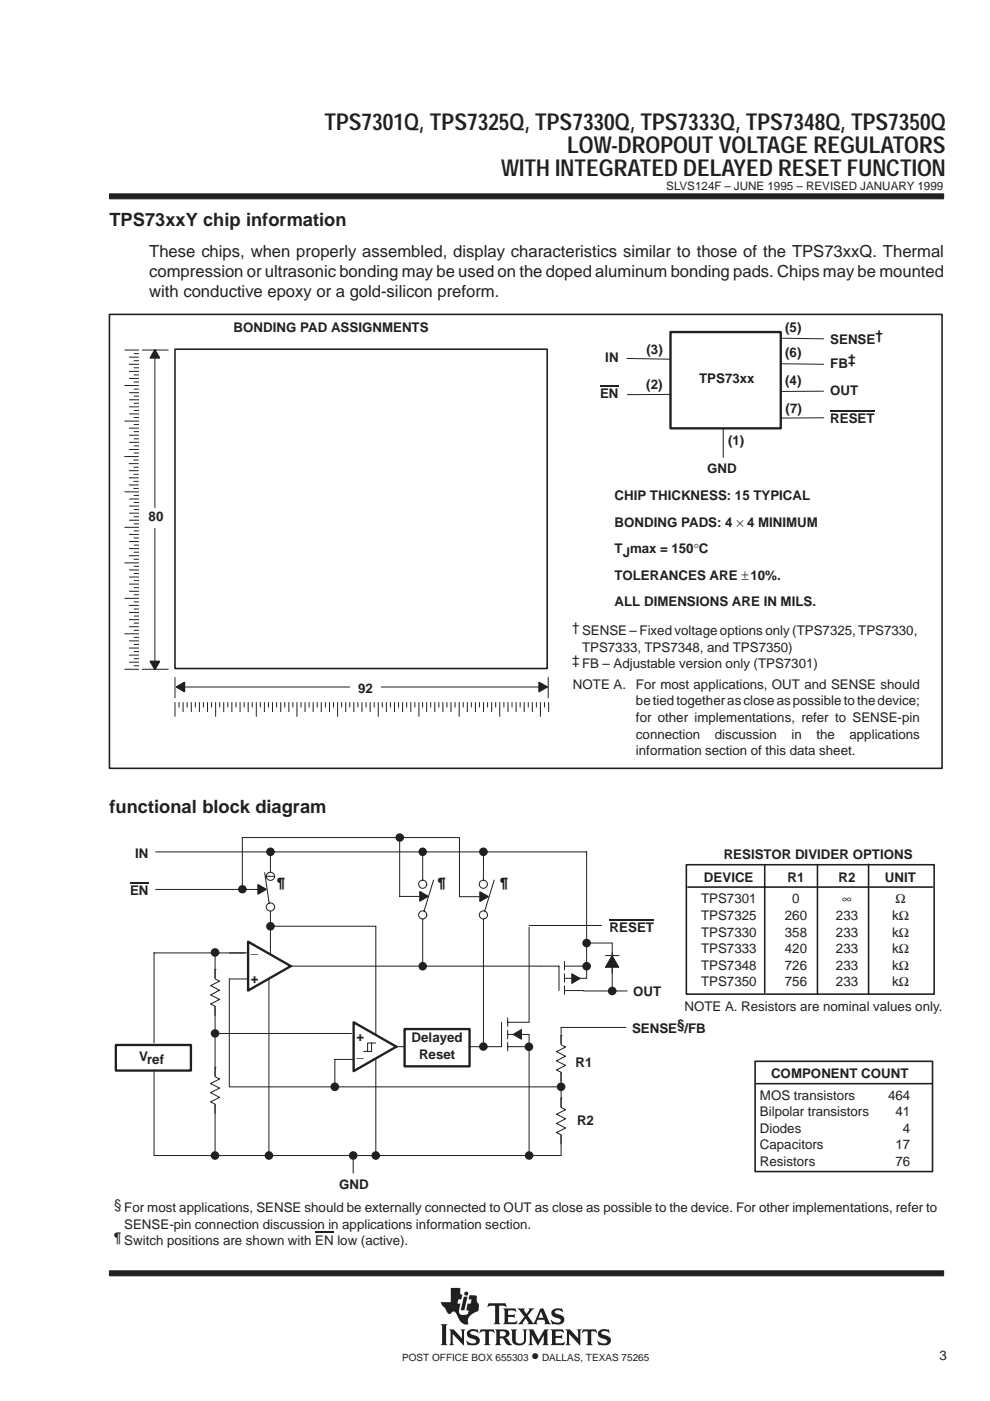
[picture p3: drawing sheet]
<svg xmlns="http://www.w3.org/2000/svg" width="210mm" height="297mm" viewBox="0 0 210 297" stroke-linecap="round" stroke-linejoin="round" font-family="sans-serif">
<g fill="#231f20" stroke="#231f20" stroke-width=".21">
<path d="M23.2 41.1h176.9v1.1h-176.9z" fill-rule="evenodd"/>
<path d="M23.2 269.4h176.9v1.1h-176.9z" fill-rule="evenodd"/>
</g>
<g fill="#231f20">
<path d="M98.3 274.9h.8l-.6 2.9h-.8z"/>
<path d="M104.9 281.9h1.9a.88 .88 0 0 1 1.1 .5 .88 .88 0 0 1-.5 1.1l-.3 .1 .5 .3 .9 1.3a1.2 1.2 0 0 1-1.6-1l-.3-.4h-.6v1l.3 .4h-1.4l.3-.5v-2.3z" fill-rule="evenodd"/>
<path d="M109.7 277.4h1.6l-.2 .4 .5 .8 .6-.9-.1-.3h1.2l-.4 .3-1 1.3 1.2 1.6 1.5-3.2h.6l1.2 2.9 .4 .5h-1.4l.2-.3-.2-.7h-1.4l-.2 .7 .2 .3h-2.2l.2-.4-.5-.8-.7 .9 .2 .3h-1.3l.6-.5 .9-1.1z" fill-rule="evenodd"/>
<path d="M127 282.2a1.74 1.74 0 0 1 1.6-.3h.3l.1-.1 .2 .8a1.2 1.2 0 0 0-1.7-.1 1.47 1.47 0 0 0 1.3 .7 1.03 1.03 0 0 1 .7 1.2 1.03 1.03 0 0 1-1.2 .8l-1.1-.1-.2 .1-.4-.9 .9 .5h.9a.45 .45 0 0 0 .4-.5 .45 .45 0 0 0-.6-.4h-.2a1.06 1.06 0 0 1-1-.5 1.06 1.06 0 0 1 0-1.2z" fill-rule="evenodd"/>
<path d="M123.6 281.9h2.8l.2 .7-.6-.3h-.5l-.1 .1v2.4l.3 .4h-1.4l.3-.4v-2.4l-.1-.1h-.5l-.7 .3z" fill-rule="evenodd"/>
<path d="M116.7 281.9h2.6l.2 .7-.6-.3h-1.1v.9h1.1l.3-.2v.9l-.4-.2h-1v1l1.3 .1 .7-.3-.3 .7h-2.8l.3-.4v-2.5z" fill-rule="evenodd"/>
<path d="M119.9 281.9h1l1.7 1.9v-1.5l-.3-.4h1l-.3 .3v3l-2.3-2.4v2l.3 .4h-1.1l.3-.4v-2.6z" fill-rule="evenodd"/>
<path d="M112 281.9h1.1l1.1 2.2 1.2-2.2h1l-.3 .3v2.6l.3 .4h-1.4l.3-.4v-1.7l-1.3 2.2-1.3-2.3v1.8l.4 .4h-1.1l.3-.5v-2.3z" fill-rule="evenodd"/>
<path d="M99.2 282.2a1.71 1.71 0 0 1 1.7-.3h.2l.1-.1 .3 .8-.6-.3-.8-.1a.41 .41 0 0 0-.4 .5 .41 .41 0 0 0 .5 .3 1.27 1.27 0 0 1 1.5 1.6 1.48 1.48 0 0 1-1.8 .6l-.5-.1-.2 .1-.4-.9 1.3 .5h.6l.3-.3a.72 .72 0 0 0-.9-.7 .99 .99 0 0 1-1-.5 .99 .99 0 0 1 .1-1.1z" fill-rule="evenodd"/>
<path d="M101.9 281.9h2.8l.2 .7-.7-.3h-.4l-.1 .1v2.4l.3 .4h-1.4l.3-.4v-2.4l-.1-.1h-.5l-.7 .3z" fill-rule="evenodd"/>
<path d="M108.3 281.9h1.3l-.3 .4v1.9a.65 .65 0 0 0 .7 .6h.6l.4-.4 .1-2-.3-.5h1l-.3 .4v1.8a1.54 1.54 0 0 1-2.4 .9l-.5-.7v-2.1z" fill-rule="evenodd"/>
<path d="M95.2 281.9h1l1.7 1.9v-1.5l-.3-.4h1.1l-.3 .3v3l-2.4-2.4v2l.3 .4h-1.1l.3-.5v-2.3z" fill-rule="evenodd"/>
<path d="M93.4 280.8h1.5l-.3 .4v3.6l.3 .4h-1.5l.3-.4v-3.6z" fill-rule="evenodd"/>
<path d="M103.6 276.3h3.6l.2 .8-.4-.2h-1.2v3.5l.3 .4h-1.4l.3-.6v-3.2l-.1-.2h-.8l-.7 .3z" fill-rule="evenodd"/>
<path d="M106.7 277.4h2.6l.1 .8-.5-.4-1.2 .1v.9h1.1l.3-.2v.9l-.4-.3h-1v1l.2 .2 1.2-.1 .5-.3-.1 .8h-2.8l.3-.6v-2.3z" fill-rule="evenodd"/>
<path d="M117.1 277.8a2.08 2.08 0 0 1 1.9-.3l.2-.1 .1 .8a1.22 1.22 0 0 0-1.7-.1 .98 .98 0 0 0 1.1 .7 1.04 1.04 0 0 1 .9 1.1 1.04 1.04 0 0 1-1.1 .9l-1.2-.1-.2 .1-.3-1 .8 .5 .8 .1a.46 .46 0 0 0 .5-.5 .46 .46 0 0 0-.5-.4h-.2a1.11 1.11 0 0 1-1.2-1.6z" fill-rule="evenodd"/>
<path d="M95.6 273.1h2v1.3l.4 .1-.2 1h-.6l-.2 .9h.6l-.3 1.3 .1 .7a.9 .9 0 0 0 1.2 .4l.6-.2 .2-.8h-.5l.2-1.4h.7l.2-.9h-.7l.3-.9h.8a.46 .46 0 0 1 .5 .1 .46 .46 0 0 1 .2 .4v.9l.4 .4v.7a.81 .81 0 0 1-.6 1.1 2.73 2.73 0 0 0-1.7 1.6l.1 .9-.1 .1a1.81 1.81 0 0 1-2.1-1.5l-.3-.6a.7 .7 0 0 0-.6-.6 .7 .7 0 0 0-.7 .5 1.35 1.35 0 0 1-1.1-1.2l-.7-.7-.2-.6h2.1z" fill-rule="evenodd"/>
<circle cx="98.9" cy="274.3" r=".43"/>
</g>
<g fill="#fff">
<path d="M114.7 278.1l.5 1.3h-1z"/>
<path d="M106 282.3l.6-.1a.56 .56 0 0 1 .6 .6 .56 .56 0 0 1-.6 .5h-.6z" fill-rule="evenodd"/>
</g>
<path d="M142.2 70.4h23.3v20.4h-23.3z" fill="none" stroke="#231f20" stroke-width=".5"/>
<g fill="none" stroke="#231f20" stroke-width=".21">
<path d="M30.1 74.2h5.6M32.8 74.2h.1M32.8 74.2v67.7M132.9 76l9.2 .2M165.5 77.1l9.1 .1M142.2 83.6l-9.2 .1M153.3 90.8v6.2M174.6 82.9l-9.1 .1M174.7 88.6h-9.2M30.1 141.9h5.6M32.8 141.9h.1M37.1 143.6v4.4"/>
<path d="M37.1 148.9v3M37.4 145.7h.1M37.4 145.7h78.6M38 148.9v1M38.8 148.9v2M39.7 148.9v1M40.6 148.9v2M41.4 148.9v1M42.3 148.9v2M43.1 148.9v1M44 148.9v2M44.9 148.9v1"/>
<path d="M45.7 148.9v3M46.6 148.9v1M47.4 148.9v2M48.3 148.9v1M49.2 148.9v2M50 148.9v1M50.9 148.9v2M51.8 148.9v1M52.6 148.9v2M53.5 148.9v1M54.3 148.9v3M55.2 148.9v1"/>
<path d="M56.1 148.9v2M56.9 148.9v1M57.8 148.9v2M58.6 148.9v1M59.5 148.9v2M60.4 148.9v1M61.2 148.9v2M62.1 148.9v1M63 148.9v3M63.8 148.9v1M64.7 148.9v2M65.5 148.9v1"/>
<path d="M66.4 148.9v2M67.3 148.9v1M68.1 148.9v2M69 148.9v1M69.9 148.9v2M70.7 148.9v1M71.6 148.9v3M72.4 148.9v1M73.3 148.9v2M74.2 148.9v1M75 148.9v2M75.9 148.9v1"/>
<path d="M76.7 148.9v2M77.6 148.9v1M78.5 148.9v2M79.3 148.9v1M80.2 148.9v3M81.1 148.9v1M81.9 148.9v2M82.8 148.9v1M83.6 148.9v2M84.5 148.9v1M85.4 148.9v2M86.2 148.9v1"/>
<path d="M87.1 148.9v2M88 148.9v1M88.8 148.9v3M89.6 148.9v1M90.5 148.9v2M91.3 148.9v1M92.2 148.9v2M93 148.9v1M93.9 148.9v2M94.8 148.9v1M95.6 148.9v2M96.5 148.9v1"/>
<path d="M97.4 148.9v3M98.2 148.9v1M99.1 148.9v2M99.9 148.9v1M100.8 148.9v2M101.7 148.9v1M102.5 148.9v2M103.4 148.9v1M104.2 148.9v2M105.1 148.9v1M106 148.9v3M106.8 148.9v1"/>
<path d="M107.7 148.9v2M108.6 148.9v1M109.4 148.9v2M110.3 148.9v1M111.1 148.9v2M112 148.9v1M112.9 148.9v2M113.7 148.9v1M114.6 148.9v3M115.4 148.9v1M116 145.7h.1M116.2 143.6v4.4"/>
<path d="M116.3 148.9v2"/>
</g>
<path d="M127.2 81.7h3.9M176 87h9.4" fill="none" stroke="#231f20" stroke-width=".36"/>
<g fill="#231f20" stroke="#231f20" stroke-width=".34">
<path d="M37.4 145.7l1.7-1v1.9z" fill-rule="evenodd"/>
<path d="M114.3 144.7l1.7 1-1.7 .9z" fill-rule="evenodd"/>
<path d="M32.8 74.2l1 1.7h-1.9z" fill-rule="evenodd"/>
<path d="M31.9 140.2h1.9l-1 1.7z" fill-rule="evenodd"/>
</g>
<g fill="#fff">
<path d="M29.8 107.7h6.5v4.1h-6.5z" fill-rule="evenodd"/>
<path d="M74.2 144h6.6v4.1h-6.6z" fill-rule="evenodd"/>
</g>
<g fill="none" stroke="#231f20" stroke-width=".21">
<path d="M26.5 74.2h2.9M27.4 75.7h2M27.4 77.2h2M27.4 78.7h2M28.4 75h1M28.4 76.5h1M28.4 78h1M28.4 79.5h1M165.5 71.7l9.1 .1M26.4 96.8h2.9M26.5 81.7h2.9M26.5 89.3h2.9"/>
<path d="M27.4 98.3h1.9M27.4 99.8h1.9M27.4 80.2h2M27.4 83.3h2M27.4 84.8h2M27.4 86.3h2M27.4 87.8h2M27.4 90.8h2M27.4 92.3h2M27.4 93.8h2M27.4 95.3h2M28.4 97.5h.9"/>
<path d="M28.4 99.1h.9M28.4 81h1M28.4 82.5h1M28.4 84h1M28.4 85.5h1M28.4 87h1M28.4 88.5h1M28.4 90h1M28.4 91.5h1M28.4 93h1M28.4 94.5h1M28.4 96h1"/>
<path d="M26.5 104.3h2.9M26.5 111.8h2.9M26.5 119.3h2.9M27.4 101.3h1.9M27.4 102.8h1.9M27.4 105.8h2M27.4 107.3h2M27.4 108.8h2M27.4 110.3h2M27.4 113.3h2M27.4 114.8h2M27.4 116.3h2"/>
<path d="M27.4 117.8h2M28.4 100.6h.9M28.4 102.1h.9M28.4 103.6h.9M28.4 105h1M28.4 106.5h1M28.4 108h1M28.4 109.6h1M28.4 111.1h1M28.4 112.6h1M28.4 114.1h1M28.4 115.6h1"/>
<path d="M28.4 117.1h1M28.4 118.6h1M26.5 126.9h2.9M26.5 134.4h2.9M27.4 120.8h2M27.4 122.3h2M27.4 123.8h2M27.4 125.4h2M27.4 128.4h2M27.4 129.9h2M27.4 131.4h2M27.4 132.9h2"/>
<path d="M27.4 135.9h2M27.4 137.4h2M27.4 138.9h2M28.4 120.1h1M28.4 121.6h1M28.4 123.1h1M28.4 124.6h1M28.4 126.1h1M28.4 127.6h1M28.4 129.1h1M28.4 130.6h1M28.4 132.1h1"/>
<path d="M28.4 133.6h1M28.4 135.1h1M28.4 136.6h1M28.4 138.1h1M28.4 139.7h1M26.5 141.9h2.9M27.4 140.4h2M28.4 141.2h1M45.6 201.9v43.8M32.7 227.2v17.8"/>
</g>
<path d="M23.2 66.7h176.5v96.2h-176.5zM37.1 74h78.9v67.7h-78.9z" fill="none" stroke="#231f20" stroke-width=".34"/>
<path d="M88.6 76.5h9.5v4.8h-9.5zM91.6 134.4h9.5v4.9h-9.5z" fill="none" stroke="#fff" stroke-width=".34"/>
<path d="M52.6 199.7l9.1 5.1-9.1 5.2zM24.6 221.6h15.9v5.4h-15.9z" fill="none" stroke="#231f20" stroke-width=".5"/>
<circle cx="61.7" cy="204.8" r=".17" fill="#231f20"/>
<path d="M48.6 207.6h3.9M48.6 202h3.9" fill="none" stroke="#231f20" stroke-width=".21"/>
<circle cx="74.9" cy="245" r=".74" fill="#231f20" stroke="#231f20" stroke-width=".34"/>
<circle cx="74.9" cy="245" r=".17" fill="#231f20"/>
<g fill="none" stroke="#231f20" stroke-width=".21">
<path d="M56.1 185l1 6.5M56.5 185.8h1.7a.88 .88 0 0 1-1.2 .8 .88 .88 0 0 1-.3-1.4 .88 .88 0 0 1 1.5 .3v.3M48.6 207.6v22.8h69.6M51.9 202h-19.2v19.1M61.7 204.8h53M119 217.8v27.2h-86.3M123.7 210.1h9.3"/>
<circle cx="57.3" cy="192.3" r=".87"/>
</g>
<path d="M55.3 188.6a.06 .06 0 0 1 .1 0 .06 .06 0 0 1-.1 0zM54.7 187.6v1.9l1.7-.9z" fill-rule="evenodd" fill="#231f20" stroke="#231f20" stroke-width=".34"/>
<path d="M118 234.8h2v5.8h-2z" fill-rule="evenodd" fill="#fff"/>
<path d="M119 232.8h.1M119 232.8v2l.9 .5-1.9 .9 1.9 1-1.9 1 1.9 1-1.9 .9 1 .5v2" fill="none" stroke="#231f20" stroke-width=".21"/>
<path d="M118 221.5h2v5.8h-2z" fill-rule="evenodd" fill="#fff"/>
<path d="M119 219.5h.1M119 219.6v1.9l.9 .5-1.9 1 1.9 .9-1.9 1 1.9 1-1.9 1 1 .4v2M119 217.8h13.7" fill="none" stroke="#231f20" stroke-width=".21"/>
<circle cx="119" cy="230.4" r=".74" fill="#231f20" stroke="#231f20" stroke-width=".34"/>
<circle cx="119" cy="230.4" r=".17" fill="#231f20"/>
<path d="M33 180.6h91.4v26.8M33 188.6h22.8M57.3 193.2v9M57 207.4v38.3M74.9 245v3.7" fill="none" stroke="#231f20" stroke-width=".21"/>
<circle cx="57" cy="245" r=".74" fill="#231f20" stroke="#231f20" stroke-width=".34"/>
<circle cx="57" cy="245" r=".17" fill="#231f20"/>
<circle cx="57.3" cy="180.6" r=".74" fill="#231f20" stroke="#231f20" stroke-width=".34"/>
<circle cx="57.3" cy="180.6" r=".17" fill="#231f20"/>
<path d="M57.3 180.6v4.3" fill="none" stroke="#231f20" stroke-width=".21"/>
<path d="M27.6 187.2h3.9" fill="none" stroke="#231f20" stroke-width=".36"/>
<circle cx="124.4" cy="204.9" r=".74" fill="#231f20" stroke="#231f20" stroke-width=".34"/>
<circle cx="124.4" cy="204.8" r=".17" fill="#231f20"/>
<path d="M112.2 196.6v20.1M112.2 196.2h15.4M112.2 219.3v25" fill="none" stroke="#231f20" stroke-width=".21"/>
<circle cx="112.1" cy="221.9" r=".74" fill="#231f20" stroke="#231f20" stroke-width=".34"/>
<path d="M112.2 221.9h.1" fill="none" stroke="#231f20" stroke-width=".34"/>
<path d="M129.3 195h9.4" fill="none" stroke="#231f20" stroke-width=".36"/>
<path d="M75 216.7l9 5.2-9 5.2z" fill="none" stroke="#231f20" stroke-width=".5"/>
<circle cx="84" cy="221.9" r=".17" fill="#231f20"/>
<g fill="none" stroke="#231f20" stroke-width=".21">
<path d="M58.1 196.4h21.6v23.1M89.6 180.6v6M89.6 194.9v9.9M91.9 186.6l-2 6.5M102.5 180.6v6M102.5 194.9v27M104.8 186.6l-2 6.5M45.8 219.1h28.7M74.9 224.6h-3.9v6.6M79.7 224.4v21.3M84 221.9h17.8"/>
<circle cx="89.6" cy="194" r=".86"/>
<circle cx="89.6" cy="187.5" r=".86"/>
<circle cx="102.5" cy="187.5" r=".86"/>
<circle cx="102.5" cy="194" r=".86"/>
</g>
<circle cx="102.5" cy="180.6" r=".74" fill="#231f20" stroke="#231f20" stroke-width=".34"/>
<circle cx="102.5" cy="180.6" r=".17" fill="#231f20"/>
<circle cx="89.6" cy="180.6" r=".73" fill="#231f20" stroke="#231f20" stroke-width=".34"/>
<circle cx="89.6" cy="180.6" r=".17" fill="#231f20"/>
<circle cx="89.6" cy="204.9" r=".73" fill="#231f20" stroke="#231f20" stroke-width=".34"/>
<circle cx="89.6" cy="204.8" r=".17" fill="#231f20"/>
<circle cx="57.3" cy="196.4" r=".74" fill="#231f20" stroke="#231f20" stroke-width=".34"/>
<circle cx="57.3" cy="196.4" r=".17" fill="#231f20"/>
<circle cx="102.5" cy="221.9" r=".73" fill="#231f20" stroke="#231f20" stroke-width=".34"/>
<circle cx="102.5" cy="221.9" r=".17" fill="#231f20"/>
<circle cx="79.7" cy="245" r=".74" fill="#231f20" stroke="#231f20" stroke-width=".34"/>
<circle cx="79.7" cy="245" r=".17" fill="#231f20"/>
<circle cx="71" cy="230.4" r=".74" fill="#231f20" stroke="#231f20" stroke-width=".34"/>
<circle cx="71" cy="230.4" r=".17" fill="#231f20"/>
<circle cx="112.2" cy="245" r=".74" fill="#231f20" stroke="#231f20" stroke-width=".34"/>
<circle cx="112.2" cy="245" r=".17" fill="#231f20"/>
<circle cx="45.6" cy="245" r=".74" fill="#231f20" stroke="#231f20" stroke-width=".34"/>
<circle cx="45.6" cy="245" r=".17" fill="#231f20"/>
<g fill="#231f20" stroke="#231f20" stroke-width=".34">
<path d="M89.6 190a.1 .1 0 0 1 .2 0 .1 .1 0 0 1-.2 0zM89 189.1v1.9l1.7-1z" fill-rule="evenodd"/>
<circle cx="84.8" cy="177.6" r=".73"/>
</g>
<path d="M84.7 177.6v12.5h4.8M97.4 177.6h-46v11" fill="none" stroke="#231f20" stroke-width=".21"/>
<circle cx="84.7" cy="177.6" r=".17" fill="#231f20"/>
<g fill="#231f20" stroke="#231f20" stroke-width=".34">
<path d="M102.4 190.1h.1zM101.8 189.1v2l1.7-1z" fill-rule="evenodd"/>
<circle cx="51.4" cy="188.5" r=".73"/>
<circle cx="124.4" cy="199.9" r=".74"/>
</g>
<path d="M145.5 183.3h52.6v27.5h-52.6zM145.9 188.1h51.8M162.1 183.6v26.8M173.3 183.3v27.5M184.2 183.3v27.5" fill="none" stroke="#231f20" stroke-width=".34"/>
<path d="M66.8 261.3h4" fill="none" stroke="#231f20" stroke-width=".36"/>
<path d="M97.4 177.6v12.5h4.8M124.2 199.9h5.6" fill="none" stroke="#231f20" stroke-width=".21"/>
<circle cx="124.4" cy="199.9" r=".17" fill="#231f20"/>
<path d="M129.8 199.9v9.9" fill="none" stroke="#231f20" stroke-width=".21"/>
<circle cx="129.8" cy="210.1" r=".74" fill="#231f20" stroke="#231f20" stroke-width=".34"/>
<circle cx="129.8" cy="210.1" r=".17" fill="#231f20"/>
<path d="M129.8 202.6l1.4 2.5h-2.8z" fill="#231f20" stroke="#231f20" stroke-width=".21"/>
<path d="M128.4 202.6h2.8M129.8 202v4.4" fill="none" stroke="#231f20" stroke-width=".21"/>
<circle cx="45.6" cy="219.1" r=".73" fill="#231f20" stroke="#231f20" stroke-width=".34"/>
<circle cx="45.6" cy="219.1" r=".17" fill="#231f20"/>
<circle cx="45.6" cy="201.9" r=".74" fill="#231f20" stroke="#231f20" stroke-width=".34"/>
<circle cx="45.6" cy="201.9" r=".17" fill="#231f20"/>
<path d="M44.7 207.5h1.9v5.8h-1.9z" fill-rule="evenodd" fill="#fff"/>
<path d="M45.6 205.5h.1M45.6 205.6v1.9l1 .5-2 1 2 .9-2 1 2 1-2 1 1 .4v2" fill="none" stroke="#231f20" stroke-width=".21"/>
<path d="M44.7 228.3h1.9v5.8h-1.9z" fill-rule="evenodd" fill="#fff"/>
<path d="M45.6 226.3h.1M45.6 226.3v2l1 .5-2 .9 2 1-2 1 2 1-2 .9 1 .5v2" fill="none" stroke="#231f20" stroke-width=".21"/>
<path d="M77.9 221.1h.9v1.8h-.9z" fill-rule="evenodd" fill="#fff"/>
<path d="M77.1 222.9h.8M77.9 221.1h.9v1.8h-.9zM78.8 221.1h.8" fill="none" stroke="#231f20" stroke-width=".21"/>
<path d="M85.8 218.2h13.8v7.9h-13.8z" fill-rule="evenodd" fill="#fff"/>
<path d="M85.8 218.2h13.8v7.9h-13.8z" fill="none" stroke="#231f20" stroke-width=".5"/>
<g fill="none" stroke="#231f20" stroke-width=".21">
<path d="M106.3 216.7v5.2h-3.8M107.6 216.7h4.6M107.6 219.3h4.5M107.6 215.8v1.8M107.6 218.4v1.8M114.7 204.8h3.8v5.2M119.7 203.8v1.9M119.7 206.4v1.8M119.7 209v1.8M119.8 207.4h4.6M119.8 204.8h3.9M119.8 210h3.9"/>
<path d="M107.6 221v1.8M107.6 221.9h4.6"/>
</g>
<g fill="#231f20" stroke="#231f20" stroke-width=".21">
<path d="M108.8 219.3l1.8-1v2z"/>
<path d="M121.2 206.5l1.8 1-1.8 1z"/>
</g>
<path d="M160.1 225h37.6v23.4h-37.6zM160.3 229.8h37.2" fill="none" stroke="#231f20" stroke-width=".34"/>
<g font-size="4.9" fill="#231f20">
<text x="68.8" y="27.5">TPS7301Q, TPS7325Q, TPS7330Q, TPS7333Q, TPS7348Q, TPS7350Q</text>
<text x="120.3" y="32.5">LOW-DROPOUT VOLTAGE REGULATORS</text>
<text x="106.3" y="37.4">WITH INTEGRATED DELAYED RESET FUNCTION</text>
</g>
<g font-size="3.9" fill="#231f20">
<text x="23.2" y="47.8">TPS73xxY chip information</text>
<text x="23.2" y="172.4">functional block diagram</text>
</g>
<g font-size="3.5" fill="#231f20">
<text x="31.6" y="54.5">These chips, when properly assembled, display characteristics similar to those of the TPS73xxQ. Thermal</text>
<text x="31.6" y="58.7">compression or ultrasonic bonding may be used on the doped aluminum bonding pads. Chips may be mounted</text>
<text x="31.6" y="63">with conductive epoxy or a gold-silicon preform.</text>
<text x="112.7" y="288.6">•</text>
</g>
<g font-size="2.8" fill="#231f20">
<text x="49.5" y="70.4">BONDING PAD ASSIGNMENTS</text>
<text x="166.5" y="70.4">(5)</text>
<text x="128.3" y="76.8">IN</text>
<text x="137.1" y="75.1">(3)</text>
<text x="166.5" y="75.8">(6)</text>
<text x="176" y="72.9">SENSE†</text>
<text x="176" y="77.9">FB‡</text>
<text x="137" y="82.4">(2)</text>
<text x="148.2" y="81.2">TPS73xx</text>
<text x="166.5" y="81.6">(4)</text>
<text x="176" y="83.7">OUT</text>
<text x="127.2" y="84.4">EN</text>
<text x="166.6" y="87.5">(7)</text>
<text x="176" y="89.7">RESET</text>
<text x="154.4" y="94.3">(1)</text>
<text x="150" y="100.2">GND</text>
<text x="130.3" y="106.1">CHIP THICKNESS: 15 TYPICAL</text>
<text x="31.5" y="110.5">80</text>
<text x="130.3" y="111.7">BONDING PADS: 4 × 4 MINIMUM</text>
<text x="130.3" y="117.3">TJmax = 150°C</text>
<text x="130.3" y="122.9">TOLERANCES ARE ±10%.</text>
<text x="130.3" y="128.6">ALL DIMENSIONS ARE IN MILS.</text>
<text x="121.3" y="134">† SENSE – Fixed voltage options only (TPS7325, TPS7330,</text>
<text x="121.3" y="141">‡ FB – Adjustable version only (TPS7301)</text>
<text x="123.4" y="138.2">TPS7333, TPS7348, and TPS7350)</text>
<text x="75.9" y="146.8">92</text>
<text x="121.5" y="146.1">NOTE A.</text>
<text x="134.8" y="146.1">For most applications, OUT and SENSE should</text>
<text x="134.8" y="149.6">be tied together as close as possible to the device;</text>
<text x="134.8" y="153.1">for other implementations, refer to SENSE-pin</text>
<text x="134.8" y="156.6">connection</text>
<text x="134.8" y="160.1">information section of this data sheet.</text>
<text x="151.5" y="156.6">discussion</text>
<text x="167.8" y="156.6">in</text>
<text x="173.1" y="156.6">the</text>
<text x="180.1" y="156.6">applications</text>
<text x="28.7" y="181.9">IN</text>
<text x="153.4" y="182.1">RESISTOR DIVIDER OPTIONS</text>
<text x="27.6" y="189.8">EN</text>
<text x="58.9" y="188.1">¶</text>
<text x="92.9" y="188.1">¶</text>
<text x="106.1" y="188.1">¶</text>
<text x="148.6" y="191.6">TPS7301</text>
<text x="149.3" y="187.1">DEVICE</text>
<text x="167" y="187.1">R1</text>
<text x="168" y="191.6">0</text>
<text x="177.8" y="187.1">R2</text>
<text x="178.6" y="191.6">∞</text>
<text x="187.6" y="187.1">UNIT</text>
<text x="189.9" y="191.6">Ω</text>
<text x="129.3" y="197.7">RESET</text>
<text x="148.6" y="195.1">TPS7325</text>
<text x="166.4" y="195.1">260</text>
<text x="177.2" y="195.1">233</text>
<text x="189.1" y="195.1">kΩ</text>
<text x="53.2" y="202">_</text>
<text x="148.6" y="198.6">TPS7330</text>
<text x="148.6" y="202.1">TPS7333</text>
<text x="166.4" y="198.6">358</text>
<text x="166.4" y="202.1">420</text>
<text x="177.2" y="198.6">233</text>
<text x="177.2" y="202.1">233</text>
<text x="189.1" y="198.6">kΩ</text>
<text x="189.1" y="202.1">kΩ</text>
<text x="53.2" y="208.5">+</text>
<text x="148.6" y="205.6">TPS7348</text>
<text x="148.6" y="209.1">TPS7350</text>
<text x="166.4" y="205.6">726</text>
<text x="166.4" y="209.1">756</text>
<text x="177.2" y="205.6">233</text>
<text x="177.2" y="209.1">233</text>
<text x="189.1" y="205.6">kΩ</text>
<text x="189.1" y="209.1">kΩ</text>
<text x="134.2" y="211.2">OUT</text>
<text x="145.1" y="214.3">NOTE A. Resistors are nominal values only.</text>
<text x="75.6" y="220.6">+</text>
<text x="87.3" y="221">Delayed</text>
<text x="134" y="218.9">SENSE§/FB</text>
<text x="29.5" y="225">Vref</text>
<text x="75.6" y="224">_</text>
<text x="88.8" y="224.5">Reset</text>
<text x="122" y="226.1">R1</text>
<text x="161.1" y="233.2">MOS transistors</text>
<text x="163.5" y="228.7">COMPONENT COUNT</text>
<text x="188.3" y="233.2">464</text>
<text x="122.3" y="238.6">R2</text>
<text x="161.1" y="236.7">Bilpolar transistors</text>
<text x="189.8" y="236.7">41</text>
<text x="161.1" y="240.2">Diodes</text>
<text x="161.1" y="243.7">Capacitors</text>
<text x="189.8" y="243.7">17</text>
<text x="191.4" y="240.2">4</text>
<text x="161.1" y="247.2">Resistors</text>
<text x="189.8" y="247.2">76</text>
<text x="24.2" y="256.3">§ For most applications, SENSE should be externally connected to OUT as close as possible to the device. For other implementations, refer to</text>
<text x="71.9" y="252.1">GND</text>
<text x="24.2" y="263.3">¶ Switch positions are shown with EN low (active).</text>
<text x="26.3" y="260.5">SENSE-pin connection discussion in applications information section.</text>
<text x="199.2" y="288.4">3</text>
</g>
<text font-size="2.5" fill="#231f20" x="141.3" y="40.3">SLVS124F – JUNE 1995 – REVISED JANUARY 1999</text>
<g font-size="2.1" fill="#231f20">
<text x="85.3" y="288.6">POST OFFICE BOX 655303</text>
<text x="114.9" y="288.6">DALLAS, TEXAS 75265</text>
</g>
</svg>
